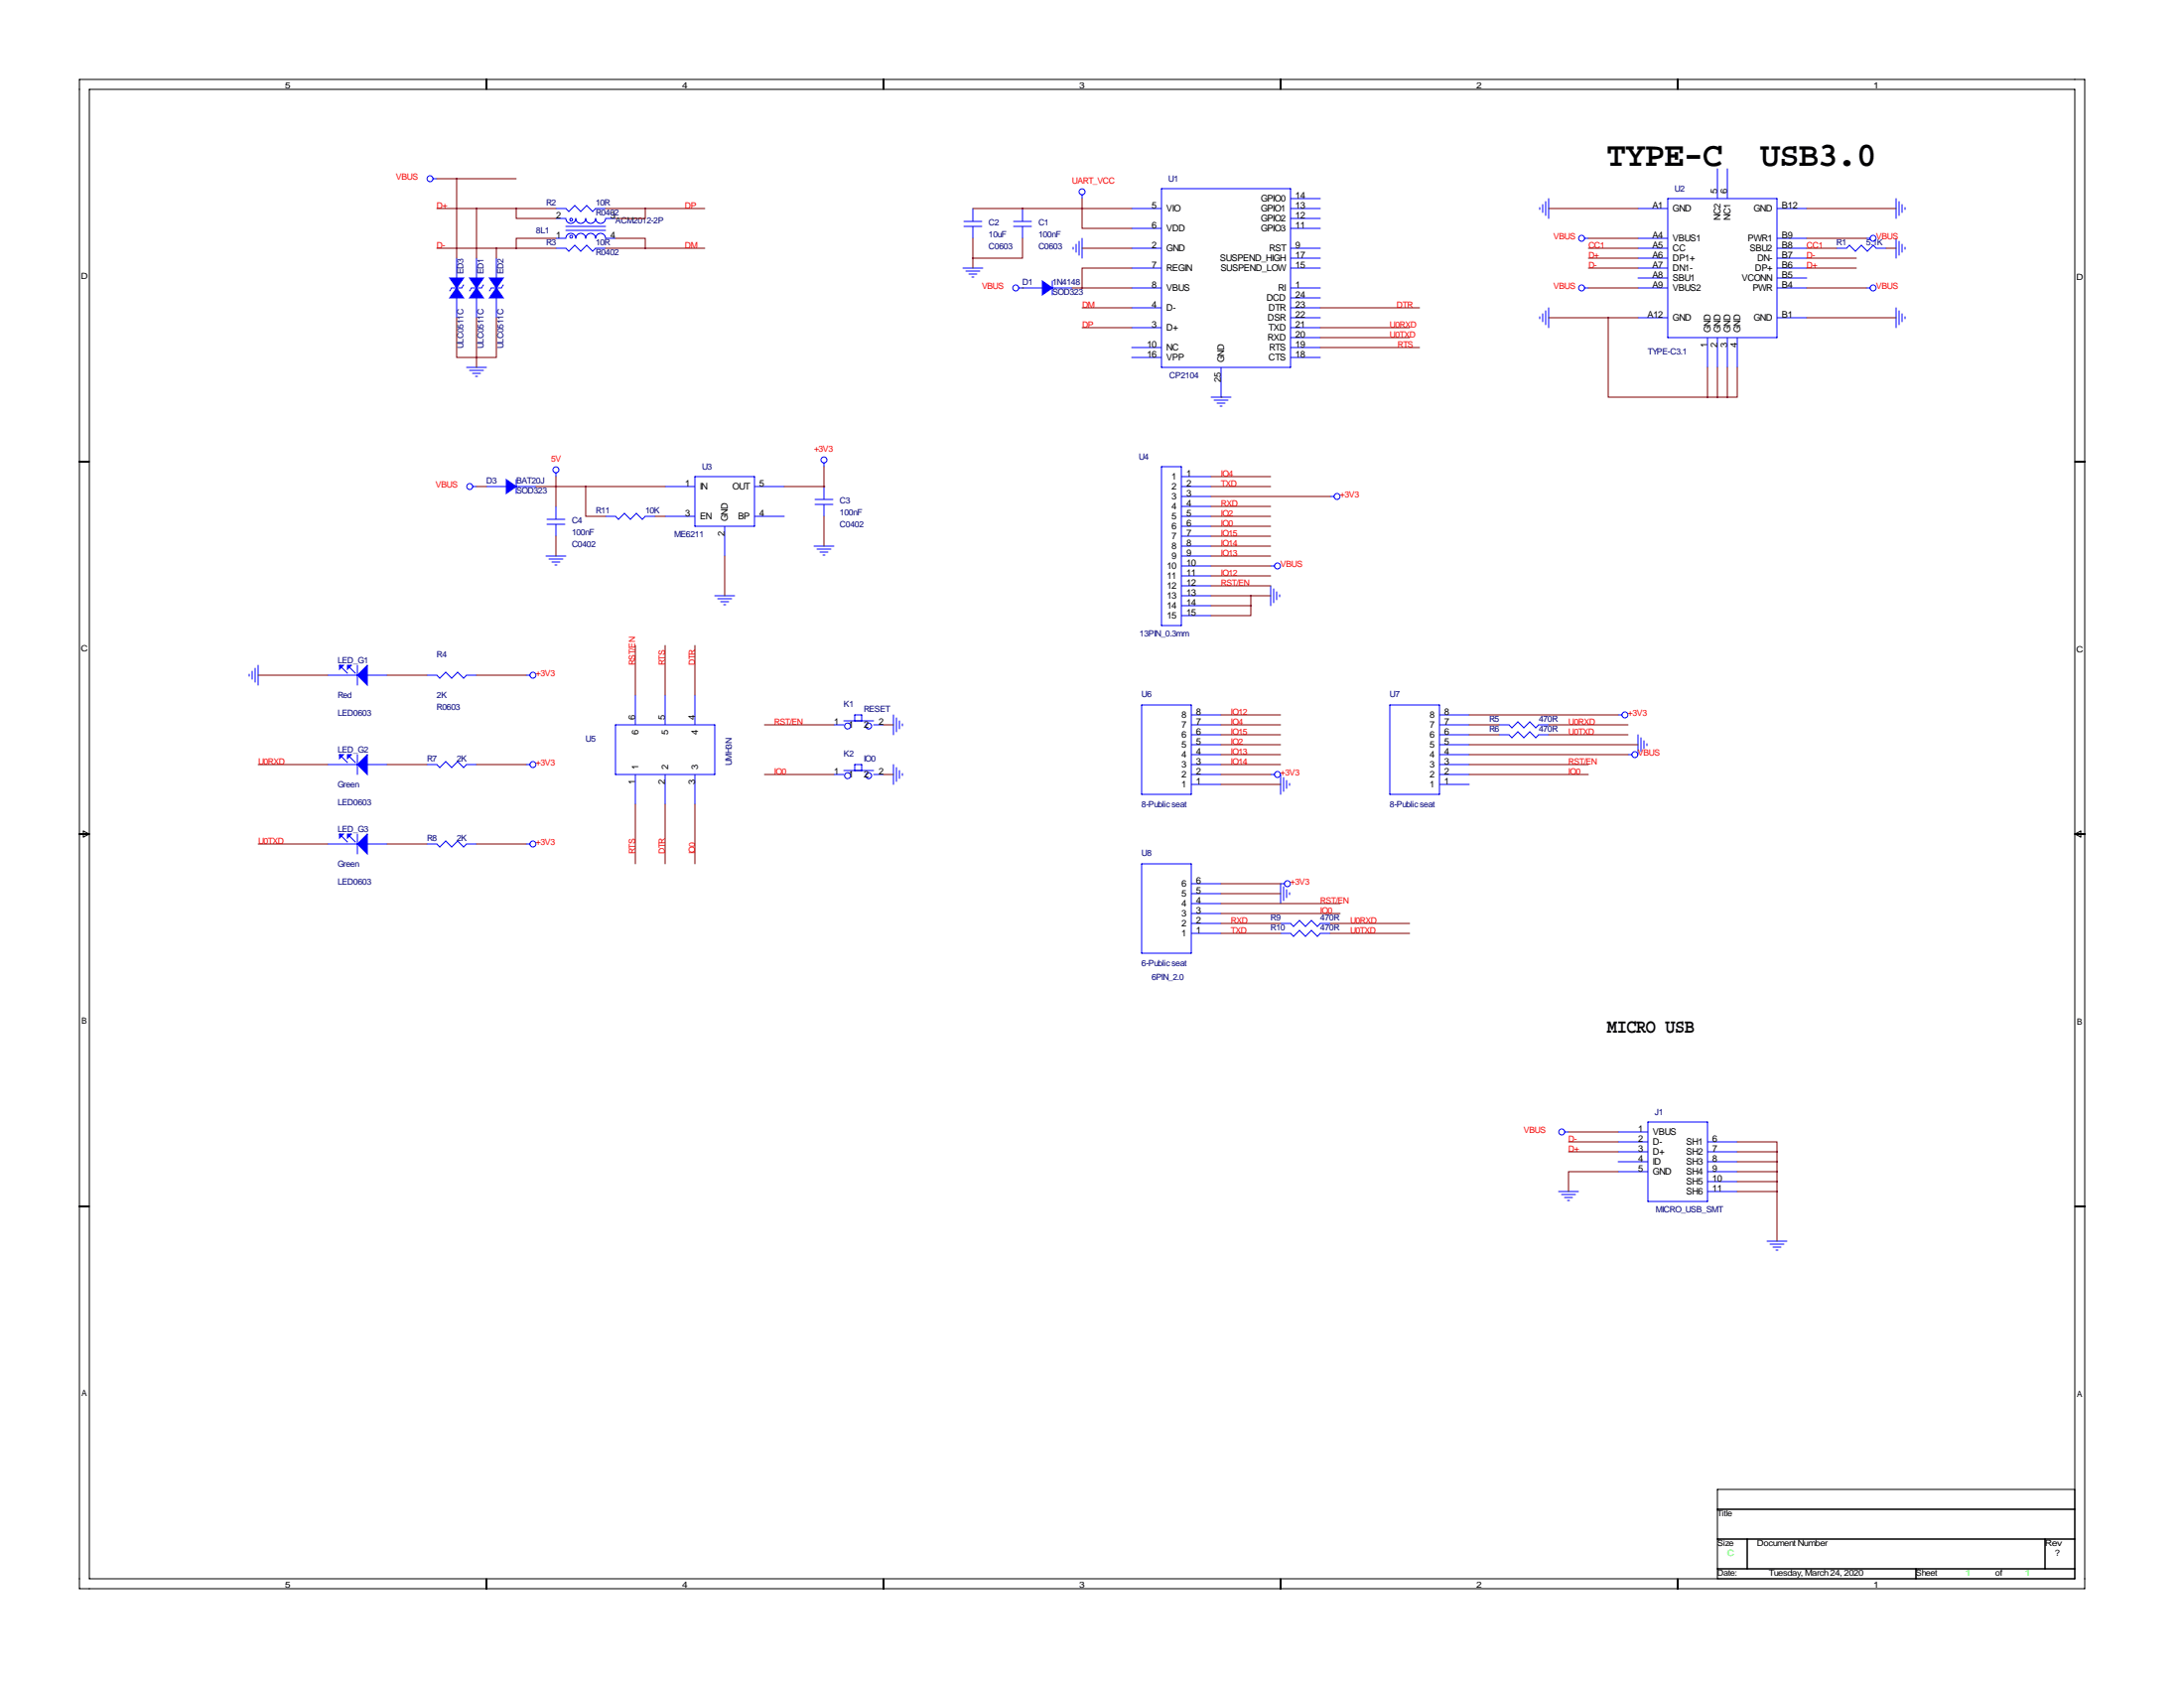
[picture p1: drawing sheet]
<svg xmlns="http://www.w3.org/2000/svg" width="559mm" height="432mm" viewBox="0 0 559 432" stroke-linecap="round" stroke-linejoin="round" font-family="sans-serif">
<g fill="none" stroke="#000" stroke-width=".25">
<path d="M20.3 20.3h513.1v386.1h-513.1zM22.9 22.9h508v381h-508zM124.5 20.3v2.6M226.1 20.3v2.6M327.7 20.3v2.6M429.3 20.3v2.6M20.3 118.1h2.6M530.9 118.1h2.5M20.3 213.4h2.6M21.3 212.6l1.6 .8-1.6 .7zM530.9 213.4h2.5M530.9 213.4l1.5-.8v1.5z"/>
<path d="M20.3 308.6h2.6M530.9 308.6h2.5M439.4 386.1h91.5M439.4 393.7h91.5M447 393.7v7.6M523.2 393.7v7.6M530.9 381h-91.5v22.9M124.5 403.9v2.5M226.1 403.9v2.5M327.7 403.9v2.5M429.3 403.9v2.5M439.4 401.3h91.5"/>
<path d="M490.2 401.3v2.6"/>
</g>
<g fill="none" stroke="#00f" stroke-width=".25">
<path d="M110.7 45.7h1.1M142.2 55.9h2.6a1.27 1.27 0 0 0 1.2 1.2 1.27 1.27 0 0 0 1.3-1.2 1.27 1.27 0 0 0 1.3 1.3 1.27 1.27 0 0 0 1.3-1.3 1.27 1.27 0 0 0 1.2 1.3 1.27 1.27 0 0 0 1.3-1.3 1.27 1.27 0 0 0 1.3 1.2 1.27 1.27 0 0 0 1.2-1.2h2.6M142.2 53.3h2.6l.7 .8 1.6-1.5 1.5 1.5 1.5-1.5 1.5 1.5 .8-.8h2.5M144.8 57.9h10.1M144.8 58.9h10.1M246.6 57.9h4.6M246.6 56.6h4.6M248.9 53.3v3.3M248.9 57.9v3.1M259.3 57.9h4.6M259.3 56.6h4.6M261.6 53.3v3.3"/>
<path d="M261.6 57.9v3.1M276.9 49.8v1M289.6 53.3h7.6M289.6 58.4h7.6M297.2 48.3h33v45.7h-33zM330.2 55.9h7.6M330.2 50.8h7.6M330.2 53.3h7.6M330.2 58.4h7.6M394 53.1v.5M394.7 52.3v2.1M395.5 51.6v3.5"/>
<path d="M396.2 50.8v5.1M419.1 53.3h7.6M426.7 50.8h28v35.6h-28zM439.4 43.2v7.6M442 43.2v7.6M454.7 53.3h7.6M485.1 50.8v5.1M485.9 51.6v3.5M486.7 52.3v2.1M487.4 53.1v.5M116.8 66v5.1M116.8 76.2v5.1"/>
<path d="M118.6 72.9l-.5 .8h-2.5l-.5 .7M121.9 66v5.1M121.9 76.2v5.1M123.7 72.9l-.5 .8h-2.6l-.5 .7M127 66v5.1M127 76.2v5.1M128.8 72.9l-.5 .8h-2.6l-.5 .7M142.2 61h2.6a1.27 1.27 0 0 1 1.2-1.3 1.27 1.27 0 0 1 1.3 1.3 1.27 1.27 0 0 1 1.3-1.3 1.27 1.27 0 0 1 1.3 1.3 1.27 1.27 0 0 1 1.2-1.3 1.27 1.27 0 0 1 1.3 1.3 1.27 1.27 0 0 1 1.3-1.3 1.27 1.27 0 0 1 1.2 1.3h2.6M142.2 63.5h2.6l.7 .8 1.6-1.6 1.5 1.6 1.5-1.6 1.5 1.6 .8-.8h2.5M246.4 68.6h5.1M247.1 69.3h3.6M247.9 70.1h2"/>
<path d="M248.7 70.9h.5M260.6 73.7h6.1M269.2 73.7h5.1M269.2 71.9v3.5M274.6 63.2v.6M275.3 62.5v2M276.1 61.7v3.6M276.9 61v5M289.6 73.7h7.6M289.6 63.5h7.6M289.6 68.6h7.6M289.6 78.7h7.6"/>
<path d="M330.2 73.7h7.6M330.2 63.5h7.6M330.2 66h7.6M330.2 68.6h7.6M330.2 78.7h7.6M330.2 76.2h7.6M395.5 79.5v3.6M396.2 78.7v5.1M405.4 61h1M405.4 73.7h1M419.1 61h7.6M419.1 73.7h7.6"/>
<path d="M419.1 63.5h7.6M419.1 66h7.6M419.1 68.6h7.6M419.1 71.1h7.6M454.7 61h7.6M454.7 73.7h7.6M454.7 63.5h7.6M454.7 66h7.6M454.7 68.6h7.6M454.7 71.1h7.6M469.9 63.5h2.5l.8-.8 1.5 1.6 1.5-1.6 1.6 1.6 1.5-1.6 .8 .8h2.5M477.5 61h1"/>
<path d="M477.5 73.7h1M485.1 61v5M485.1 78.7v5.1M485.9 61.7v3.6M485.9 79.5v3.6M486.7 62.5v2M487.4 63.2v.6M119.4 94h5.1M120.1 94.7h3.6M120.9 95.5h2M121.7 96.3h.5M289.6 83.8h7.6"/>
<path d="M289.6 91.4h7.6M289.6 88.9h7.6M312.4 94v7.6M330.2 86.4h7.6M330.2 81.3h7.6M330.2 83.8h7.6M330.2 91.4h7.6M330.2 88.9h7.6M394 81v.5M394.7 80.3v2M419.1 81.3h7.6M436.9 86.4v7.6"/>
<path d="M439.4 86.4v7.6M442 86.4v7.6M444.5 86.4v7.6M454.7 81.3h7.6M486.7 80.3v2M487.4 81v.5M210.8 118.4v1M297.2 119.4h5.1v40.6h-5.1zM309.9 101.6h5.1M310.6 102.4h3.6M311.4 103.1h2M312.2 103.9h.5"/>
<path d="M120.9 124.5h1M124.5 124.5h5M132.1 122.7v3.5M132.1 124.5h5.1M140 132.8h4.5M140 134.1h4.5M142.2 120.9v1M142.2 129.5v3.3M142.2 134.1v3.1M154.9 132.1h2.6l.7 .7 1.6-1.5 1.5 1.5 1.5-1.5 1.5 1.5 .8-.7h2.5M170.2 132.1h7.6M170.2 124.5h7.6"/>
<path d="M177.8 121.9h15.2v12.7h-15.2zM185.4 134.6v7.6M193 132.1h7.7M193 124.5h7.7M208.3 139.7h5.1M208.5 127.8h4.6M208.5 129h4.6M210.8 124.5v3.3M210.8 129v3.1M302.3 132.1h7.6M302.3 124.5h7.6M302.3 121.9h7.6"/>
<path d="M302.3 134.6h7.6M302.3 127h7.6M302.3 129.5h7.6M302.3 137.2h7.6M302.3 139.7h7.6M340.4 127h1M139.7 142.2h5.1M140.5 143h3.5M141.2 143.8h2.1M142 144.5h.5M182.9 152.4h5.1M183.6 153.2h3.6"/>
<path d="M184.4 153.9h2M185.2 154.7h.5M209 140.5h3.6M209.8 141.2h2M210.6 142h.5M302.3 142.2h7.6M302.3 144.8h7.6M302.3 147.3h7.6M302.3 149.9h7.6M302.3 152.4h7.6M302.3 154.9h7.6M302.3 157.5h7.6"/>
<path d="M325.1 144.8h1M325.1 149.9v5M325.9 150.6v3.6M326.6 151.4v2M327.4 152.1v.6M63.8 172.5v.5M64.5 171.7v2M65.3 170.9v3.6M66 170.2v5.1M83.8 172.7h7.6M87.4 170.7l1.5 1.5M89.4 170.7l1.5 1.5"/>
<path d="M91.4 170.2v5.1M94 172.7h5.1M109.2 172.7h2.6l.7 .8 1.5-1.5 1.6 1.5 1.5-1.5 1.5 1.5 .8-.8h2.5M134.6 172.7h1M162.6 177.8v7.6M170.2 177.8v7.6M177.8 177.8v7.6M83.8 195.6h7.6M87.4 193.5l1.5 1.6M89.4 193.5l1.5 1.6M91.4 193v5.1M94 195.6h5.1"/>
<path d="M109.2 195.6h2.6l.7 .7 1.5-1.5 1.6 1.5 1.5-1.5 1.5 1.5 .8-.7h2.5M134.6 195.6h1M157.5 185.4h25.4v12.7h-25.4zM162.6 198.1v7.6M170.2 198.1v7.6M177.8 198.1v7.6M213.4 198.1h2.5M213.4 185.4h2.5M215.9 184.4h7.6M215.9 197.1h7.6M218.7 197.1v-1.5h1.8v1.5M218.7 184.4v-1.5h1.8v1.5"/>
<path d="M223.5 198.1h2.6M223.5 185.4h2.6M228.6 182.9v5.1M228.6 195.6v5.1M229.4 183.6v3.6M229.4 196.3v3.6M230.1 184.4v2M230.1 197.1v2M230.9 185.2v.5M230.9 197.9v.5M292.1 180.3h12.7v22.9h-12.7zM304.8 198.1h7.6"/>
<path d="M304.8 195.6h7.6M304.8 193h7.6M304.8 190.5h7.6M304.8 188h7.6M304.8 185.4h7.6M304.8 182.9h7.6M325.1 198.1h1M327.7 198.1v5.1M328.4 198.9v3.5M329.2 199.6v2.1M355.6 180.3h12.7v22.9h-12.7zM368.3 198.1h7.6"/>
<path d="M368.3 195.6h7.6M368.3 193h7.6M368.3 190.5h7.6M368.3 188h7.6M368.3 185.4h7.6M368.3 182.9h7.6M383.5 188h2.6l.7 .7 1.6-1.5 1.5 1.5 1.5-1.5 1.5 1.5 .8-.7h2.5M383.5 185.4h2.6l.7 .8 1.6-1.5 1.5 1.5 1.5-1.5 1.5 1.5 .8-.8h2.5M414 182.9h1M416.6 193h1M419.1 188v5M419.9 188.7v3.6"/>
<path d="M420.6 189.5v2M421.4 190.2v.6M83.8 215.9h7.6M87.4 213.9l1.5 1.5M89.4 213.9l1.5 1.5M91.4 213.4v5M94 215.9h5.1M109.2 215.9h2.6l.7 .8 1.5-1.6 1.6 1.6 1.5-1.6 1.5 1.6 .8-.8h2.5M134.6 215.9h1M304.8 200.7h7.6M329.9 200.4v.5M368.3 200.7h7.6"/>
<path d="M292.1 221h12.7v22.8h-12.7zM304.8 238.8h7.6M304.8 236.2h7.6M304.8 233.7h7.6M304.8 231.1h7.6M304.8 228.6h7.6M304.8 226.1h7.6M327.7 238.8h2.5l.8 .7 1.5-1.5 1.5 1.5 1.5-1.5 1.6 1.5 .7-.7h2.6M327.7 236.2h2.5l.8 .8 1.5-1.5 1.5 1.5 1.5-1.5 1.6 1.5 .7-.8h2.6M328.4 226.8v3.6M328.7 226.1h-1v5M329.2 227.6v2"/>
<path d="M329.9 228.3v.6M400.3 289.6h1M414 289.6h7.6M414 292.1h7.6M414 294.6h7.6M414 297.2h7.6M414 299.7h7.6M421.6 287h15.3v20.3h-15.3zM436.9 292.1h7.6M436.9 294.6h7.6M436.9 297.2h7.6M436.9 299.7h7.6"/>
<path d="M398.8 304.8h5.1M399.5 305.6h3.6M400.3 306.3h2M401.1 307.1h.5M436.9 302.3h7.6M436.9 304.8h7.6M452.1 317.5h5.1M452.9 318.3h3.5M453.6 319h2.1M454.4 319.8h.5"/>
<circle cx="110" cy="45.7" r=".76"/>
<circle cx="146.2" cy="56.2" r=".36"/>
<circle cx="276.9" cy="49.1" r=".76"/>
<circle cx="146.2" cy="60.6" r=".36"/>
<circle cx="259.9" cy="73.7" r=".76"/>
<circle cx="404.7" cy="73.7" r=".76"/>
<circle cx="404.7" cy="61" r=".76"/>
<circle cx="479.2" cy="73.7" r=".76"/>
<circle cx="479.2" cy="61" r=".76"/>
<circle cx="210.8" cy="117.7" r=".76"/>
<circle cx="120.2" cy="124.5" r=".76"/>
<circle cx="142.2" cy="120.2" r=".76"/>
<circle cx="342.1" cy="127" r=".76"/>
<circle cx="326.8" cy="144.8" r=".76"/>
<circle cx="136.3" cy="172.7" r=".76"/>
<circle cx="136.3" cy="195.6" r=".76"/>
<circle cx="216.9" cy="185.7" r=".76"/>
<circle cx="216.9" cy="198.4" r=".76"/>
<circle cx="222.3" cy="198.4" r=".76"/>
<circle cx="222.3" cy="185.7" r=".76"/>
<circle cx="326.8" cy="198.1" r=".76"/>
<circle cx="415.7" cy="182.9" r=".76"/>
<circle cx="418.3" cy="193" r=".76"/>
<circle cx="136.3" cy="215.9" r=".76"/>
<circle cx="329.4" cy="226.1" r=".76"/>
<circle cx="399.6" cy="289.6" r=".76"/>
</g>
<g fill="#00f" stroke="#00f" stroke-width=".25">
<path d="M115.1 71.1h3.5l-1.8 2.6z"/>
<path d="M116.8 73.7l1.8 2.5h-3.5z"/>
<path d="M125.2 71.1h3.6l-1.8 2.6z"/>
<path d="M127 73.7l1.8 2.5h-3.6z"/>
<path d="M266.7 71.9l2.5 1.8-2.5 1.7z"/>
<path d="M94 213.4v5l-2.6-2.5z"/>
<path d="M88.9 213.4h1l-1 1z"/>
<path d="M86.9 213.4h1l-1 1z"/>
<path d="M120.1 71.1h3.6l-1.8 2.6z"/>
<path d="M121.9 73.7l1.8 2.5h-3.6z"/>
<path d="M94 193v5.1l-2.6-2.5z"/>
<path d="M88.9 193h1l-1 1.1z"/>
<path d="M86.9 193h1l-1 1.1z"/>
<path d="M129.5 122.7l2.6 1.8-2.6 1.7z"/>
<path d="M91.4 172.7l2.6-2.5v5.1z"/>
<path d="M88.9 170.2h1l-1 1z"/>
<path d="M86.9 170.2h1l-1 1z"/>
</g>
<g fill="none" stroke="#800000" stroke-width=".25">
<path d="M111.8 53.3h30.4M111.8 45.7h20.3M116.8 45.7v20.3M121.9 53.3v12.7M132.1 53.3v2.6h10.1M154.9 53.3h25.4M165.1 53.3v2.6h-7.6M248.9 53.3h40.7M261.6 53.3h.1M276.9 53.3h.1M276.9 53.3v5.1h12.7M276.9 50.8v2.5"/>
<path d="M396.2 53.3h22.9M462.3 53.3h22.8M111.8 63.5h30.4M127 63.5v2.5M142.2 61h-10.1v2.5M154.9 63.5h25.4M157.5 61h7.6v2.5M248.9 61v7.6M261.6 61v5h-12.7M261.6 73.7h.1M274.3 73.7h15.3M276.9 78.7h12.7"/>
<path d="M276.9 63.5h12.7M289.6 68.6h-12.7v5.1M337.8 78.7h25.4M406.4 63.5h12.7M406.4 73.7h12.7M406.4 66h12.7M406.4 68.6h12.7M406.4 61h12.7M462.3 63.5h7.6M462.3 73.7h15.2M462.3 66h12.7M462.3 68.6h12.7"/>
<path d="M462.3 61h15.2M482.6 63.5h2.5M116.8 81.3v10.1h5.1M121.9 91.4h.1M121.9 81.3v12.7M127 81.3v10.1h-5.1M276.9 83.8h12.7M337.8 88.9h25.4M337.8 83.8h22.9M337.8 86.4h22.9M396.2 81.3h22.9M411.5 81.3v20.3h25.4"/>
<path d="M436.9 94v7.6M439.4 94v7.6M442 94v7.6M444.5 94v7.6h-2.5M462.3 81.3h22.8M210.8 119.4v5.1M312.4 101.6h.1M436.9 101.6h5.1M121.9 124.5h2.6M137.2 124.5h33M142.2 124.5h.1M142.2 121.9v7.6"/>
<path d="M142.2 137.2v5M149.9 124.5v7.6h5M167.6 132.1h2.6M200.7 124.5h10.1M210.8 124.5h.1M210.8 132.1v7.6M309.9 132.1h15.2M309.9 124.5h15.2M309.9 139.7h15.2M309.9 137.2h15.2M309.9 121.9h15.2M309.9 134.6h15.2"/>
<path d="M309.9 129.5h15.2M309.9 127h30.5M185.4 142.2v10.2M309.9 142.2h15.2M309.9 147.3h15.2M309.9 149.9h15.2M309.9 152.4h15.2M309.9 154.9h10.1M309.9 144.8h15.2M320 154.9v2.6h-10.1M320 152.4v2.5M66 172.7h17.8"/>
<path d="M99.1 172.7h10.1M121.9 172.7h12.7M162.6 165.1v12.7M170.2 165.1v12.7M177.8 165.1v12.7M66 195.6h17.8M99.1 195.6h10.1M121.9 195.6h12.7M195.6 185.4h17.8M195.6 198.1h17.8M226.1 185.4h2.5M226.1 198.1h2.5"/>
<path d="M312.4 185.4h15.3M312.4 188h15.3M312.4 195.6h15.3M312.4 193h15.3M312.4 182.9h15.3M312.4 190.5h15.3M312.4 198.1h12.7M375.9 185.4h7.6M375.9 188h7.6M375.9 195.6h30.5M375.9 193h40.7M375.9 182.9h38.1"/>
<path d="M375.9 190.5h43.2M375.9 198.1h30.5M396.2 185.4h20.4M396.2 188h20.4M66 215.9h17.8M99.1 215.9h10.1M121.9 215.9h12.7M162.6 205.7v15.3M170.2 205.7v15.3M177.8 205.7v15.3M312.4 200.7h15.3M312.4 231.1h30.5"/>
<path d="M312.4 233.7h30.5M312.4 236.2h15.3M312.4 238.8h15.3M312.4 228.6h15.3M312.4 226.1h15.3M340.4 236.2h20.3M340.4 238.8h20.3M401.3 294.6h12.7M401.3 292.1h12.7M401.3 289.6h12.7M414 299.7h-12.7v5.1M444.5 292.1h10.2v2.5"/>
<path d="M444.5 294.6h10.2M444.5 297.2h10.2M444.5 299.7h10.2M454.7 294.6v22.9M444.5 302.3h10.2M444.5 304.8h10.2"/>
</g>
<path d="M149.8 124.5a.05 .05 0 0 0 .1 0 .05 .05 0 0 0-.1 0zM142.2 124.5a.05 .05 0 0 0 .1 0 .05 .05 0 0 0-.1 0zM276.8 73.7a.05 .05 0 0 0 .1 0 .05 .05 0 0 0-.1 0zM276.8 53.3a.05 .05 0 0 0 .1 0 .05 .05 0 0 0-.1 0zM320 154.9a.05 .05 0 0 0 .1 0 .05 .05 0 0 0-.1 0zM320 152.4a.05 .05 0 0 0 .1 0 .05 .05 0 0 0-.1 0zM441.9 101.6a.05 .05 0 0 0 .1 0 .05 .05 0 0 0-.1 0zM454.6 294.6a.05 .05 0 0 0 .1 0 .05 .05 0 0 0-.1 0zM454.6 297.2a.05 .05 0 0 0 .1 0 .05 .05 0 0 0-.1 0zM454.6 304.8a.05 .05 0 0 0 .1 0 .05 .05 0 0 0-.1 0zM454.6 299.7a.05 .05 0 0 0 .1 0 .05 .05 0 0 0-.1 0zM454.6 302.3a.05 .05 0 0 0 .1 0 .05 .05 0 0 0-.1 0zM116.8 45.7a.05 .05 0 0 0 .1 0 .05 .05 0 0 0-.1 0zM142.2 124.5a.05 .05 0 0 0 .1 0 .05 .05 0 0 0-.1 0zM276.8 53.3a.05 .05 0 0 0 .1 0 .05 .05 0 0 0-.1 0z" fill="#800000" stroke="#800000" stroke-width=".51"/>
<g font-size="8.8">
<text x="411" y="42.4">TYPE-C</text>
<text x="450.4" y="42.4">USB3.0</text>
</g>
<text font-size="5" x="411.2" y="264.2">MICRO USB</text>
<g font-size="2.4">
<text x="294.7" y="53.3">5</text>
<text x="322.6" y="51.6">GPIO0</text>
<text x="331.5" y="50.8">14</text>
<text x="331.5" y="53.3">13</text>
<text x="422.8" y="53.3">A1</text>
<text x="439.4" y="49.5" transform="rotate(-90 439.4 49.5)">5</text>
<text x="442" y="49.5" transform="rotate(-90 442 49.5)">6</text>
<text x="455.9" y="53.3">B12</text>
<text x="142.3" y="55.9">2</text>
<text x="156.2" y="55.9">3</text>
<text x="294.7" y="58.4">6</text>
<text x="298.4" y="54.1">VIO</text>
<text x="298.4" y="59.2">VDD</text>
<text x="322.6" y="54.1">GPIO1</text>
<text x="322.6" y="56.7">GPIO2</text>
<text x="322.6" y="59.2">GPIO3</text>
<text x="331.5" y="55.9">12</text>
<text x="331.5" y="58.4">11</text>
<text x="428" y="54.1">GND</text>
<text x="440.2" y="56.4" transform="rotate(-90 440.2 56.4)">NC2</text>
<text x="442.8" y="56.4" transform="rotate(-90 442.8 56.4)">NC1</text>
<text x="448.7" y="54.1">GND</text>
<text x="142.3" y="61">1</text>
<text x="156.2" y="61">4</text>
<text x="294.7" y="63.5">2</text>
<text x="298.4" y="64.3">GND</text>
<text x="324.8" y="64.3">RST</text>
<text x="331.5" y="63.5">9</text>
<text x="422.8" y="61">A4</text>
<text x="422.8" y="63.5">A5</text>
<text x="428" y="61.8">VBUS1</text>
<text x="428" y="64.3">CC</text>
<text x="447.2" y="61.8">PWR1</text>
<text x="447.7" y="64.3">SBU2</text>
<text x="455.9" y="63.5">B8</text>
<text x="455.9" y="61">B9</text>
<text x="294.7" y="68.6">7</text>
<text x="298.4" y="69.4">REGIN</text>
<text x="312.1" y="66.8">SUSPEND_HIGH</text>
<text x="312.3" y="69.4">SUSPEND_LOW</text>
<text x="331.5" y="66">17</text>
<text x="331.5" y="68.6">15</text>
<text x="422.8" y="66">A6</text>
<text x="422.8" y="68.6">A7</text>
<text x="422.8" y="71.1">A8</text>
<text x="428" y="66.8">DP1+</text>
<text x="428" y="69.4">DN1-</text>
<text x="428" y="71.9">SBU1</text>
<text x="445.7" y="71.9">VCONN</text>
<text x="449.1" y="69.4">DP+</text>
<text x="449.6" y="66.8">DN-</text>
<text x="455.9" y="71.1">B5</text>
<text x="455.9" y="68.6">B6</text>
<text x="455.9" y="66">B7</text>
<text x="294.7" y="73.7">8</text>
<text x="298.4" y="74.5">VBUS</text>
<text x="324.1" y="77">DCD</text>
<text x="327.1" y="74.5">RI</text>
<text x="331.5" y="73.7">1</text>
<text x="331.5" y="76.2">24</text>
<text x="422.8" y="73.7">A9</text>
<text x="428" y="74.5">VBUS2</text>
<text x="448.4" y="74.5">PWR</text>
<text x="455.9" y="73.7">B4</text>
<text x="294.7" y="78.7">4</text>
<text x="294.7" y="83.8">3</text>
<text x="298.4" y="79.5">D-</text>
<text x="324.4" y="82.1">DSR</text>
<text x="324.6" y="79.5">DTR</text>
<text x="331.5" y="78.7">23</text>
<text x="331.5" y="81.3">22</text>
<text x="331.5" y="83.8">21</text>
<text x="421.5" y="81.3">A12</text>
<text x="428" y="82.1">GND</text>
<text x="448.7" y="82.1">GND</text>
<text x="455.9" y="81.3">B1</text>
<text x="293.5" y="88.9">10</text>
<text x="298.4" y="84.6">D+</text>
<text x="298.4" y="89.7">NC</text>
<text x="324.4" y="87.2">RXD</text>
<text x="324.6" y="84.6">TXD</text>
<text x="324.8" y="89.7">RTS</text>
<text x="331.5" y="86.4">20</text>
<text x="331.5" y="88.9">19</text>
<text x="436.9" y="88.8" transform="rotate(-90 436.9 88.8)">1</text>
<text x="437.7" y="85.1" transform="rotate(-90 437.7 85.1)">GND</text>
<text x="439.4" y="88.8" transform="rotate(-90 439.4 88.8)">2</text>
<text x="440.2" y="85.1" transform="rotate(-90 440.2 85.1)">GND</text>
<text x="442" y="88.8" transform="rotate(-90 442 88.8)">3</text>
<text x="442.8" y="85.1" transform="rotate(-90 442.8 85.1)">GND</text>
<text x="444.5" y="88.8" transform="rotate(-90 444.5 88.8)">4</text>
<text x="445.3" y="85.1" transform="rotate(-90 445.3 85.1)">GND</text>
<text x="293.5" y="91.4">16</text>
<text x="298.4" y="92.2">VPP</text>
<text x="313.2" y="92.7" transform="rotate(-90 313.2 92.7)">GND</text>
<text x="324.6" y="92.2">CTS</text>
<text x="331.5" y="91.4">18</text>
<text x="312.4" y="97.7" transform="rotate(-90 312.4 97.7)">25</text>
<text x="175.3" y="124.5">1</text>
<text x="179.1" y="125.3">IN</text>
<text x="187.5" y="125.3">OUT</text>
<text x="194.3" y="124.5">5</text>
<text x="299.8" y="122.7">1</text>
<text x="299.8" y="125.3">2</text>
<text x="303.5" y="121.9">1</text>
<text x="303.5" y="124.5">2</text>
<text x="299.8" y="127.8">3</text>
<text x="299.8" y="130.3">4</text>
<text x="303.5" y="127">3</text>
<text x="303.5" y="129.5">4</text>
<text x="175.3" y="132.1">3</text>
<text x="179.1" y="132.9">EN</text>
<text x="185.4" y="137.1" transform="rotate(-90 185.4 137.1)">2</text>
<text x="186.2" y="133.4" transform="rotate(-90 186.2 133.4)">GND</text>
<text x="188.8" y="132.9">BP</text>
<text x="194.3" y="132.1">4</text>
<text x="299.8" y="132.9">5</text>
<text x="299.8" y="135.4">6</text>
<text x="299.8" y="138">7</text>
<text x="303.5" y="132.1">5</text>
<text x="303.5" y="134.6">6</text>
<text x="303.5" y="137.2">7</text>
<text x="299.8" y="140.5">8</text>
<text x="299.8" y="143">9</text>
<text x="303.5" y="139.7">8</text>
<text x="303.5" y="142.2">9</text>
<text x="298.6" y="145.6">10</text>
<text x="298.6" y="148.1">11</text>
<text x="303.5" y="144.8">10</text>
<text x="303.5" y="147.3">11</text>
<text x="303.5" y="149.9">12</text>
<text x="298.6" y="150.7">12</text>
<text x="298.6" y="153.2">13</text>
<text x="298.6" y="155.7">14</text>
<text x="303.5" y="152.4">13</text>
<text x="303.5" y="154.9">14</text>
<text x="298.6" y="158.3">15</text>
<text x="303.5" y="157.5">15</text>
<text x="162.6" y="184.1" transform="rotate(-90 162.6 184.1)">6</text>
<text x="170.2" y="184.1" transform="rotate(-90 170.2 184.1)">5</text>
<text x="177.8" y="184.1" transform="rotate(-90 177.8 184.1)">4</text>
<text x="213.4" y="185.4">1</text>
<text x="224.8" y="185.4">2</text>
<text x="302.3" y="183.7">8</text>
<text x="306.1" y="185.4">7</text>
<text x="306.1" y="182.9">8</text>
<text x="365.8" y="183.7">8</text>
<text x="369.6" y="185.4">7</text>
<text x="369.6" y="182.9">8</text>
<text x="163.4" y="187.9" transform="rotate(-90 163.4 187.9)">6</text>
<text x="171" y="187.9" transform="rotate(-90 171 187.9)">5</text>
<text x="178.6" y="187.9" transform="rotate(-90 178.6 187.9)">4</text>
<text x="217.2" y="186.2">1</text>
<text x="221" y="186.2">2</text>
<text x="302.3" y="191.3">5</text>
<text x="302.3" y="188.8">6</text>
<text x="302.3" y="186.2">7</text>
<text x="306.1" y="190.5">5</text>
<text x="306.1" y="188">6</text>
<text x="365.8" y="191.3">5</text>
<text x="365.8" y="188.8">6</text>
<text x="365.8" y="186.2">7</text>
<text x="369.6" y="190.5">5</text>
<text x="369.6" y="188">6</text>
<text x="163.4" y="196.8" transform="rotate(-90 163.4 196.8)">1</text>
<text x="171" y="196.8" transform="rotate(-90 171 196.8)">2</text>
<text x="178.6" y="196.8" transform="rotate(-90 178.6 196.8)">3</text>
<text x="302.3" y="196.4">3</text>
<text x="302.3" y="193.8">4</text>
<text x="306.1" y="195.6">3</text>
<text x="306.1" y="193">4</text>
<text x="365.8" y="196.4">3</text>
<text x="365.8" y="193.8">4</text>
<text x="369.6" y="195.6">3</text>
<text x="369.6" y="193">4</text>
<text x="162.6" y="200.6" transform="rotate(-90 162.6 200.6)">1</text>
<text x="170.2" y="200.6" transform="rotate(-90 170.2 200.6)">2</text>
<text x="177.8" y="200.6" transform="rotate(-90 177.8 200.6)">3</text>
<text x="213.4" y="198.1">1</text>
<text x="217.2" y="198.9">1</text>
<text x="221" y="198.9">2</text>
<text x="224.8" y="198.1">2</text>
<text x="302.3" y="201.5">1</text>
<text x="302.3" y="198.9">2</text>
<text x="306.1" y="200.7">1</text>
<text x="306.1" y="198.1">2</text>
<text x="365.8" y="201.5">1</text>
<text x="365.8" y="198.9">2</text>
<text x="369.6" y="200.7">1</text>
<text x="369.6" y="198.1">2</text>
<text x="302.3" y="226.9">6</text>
<text x="306.1" y="226.1">6</text>
<text x="302.3" y="231.9">4</text>
<text x="302.3" y="229.4">5</text>
<text x="306.1" y="233.7">3</text>
<text x="306.1" y="231.1">4</text>
<text x="306.1" y="228.6">5</text>
<text x="302.3" y="239.6">1</text>
<text x="302.3" y="237">2</text>
<text x="302.3" y="234.5">3</text>
<text x="306.1" y="238.8">1</text>
<text x="306.1" y="236.2">2</text>
<text x="419.2" y="289.6">1</text>
<text x="419.2" y="292.1">2</text>
<text x="422.9" y="290.4">VBUS</text>
<text x="422.9" y="292.9">D-</text>
<text x="431.4" y="292.9">SH1</text>
<text x="438.1" y="292.1">6</text>
<text x="419.2" y="294.6">3</text>
<text x="419.2" y="297.2">4</text>
<text x="419.2" y="299.7">5</text>
<text x="422.9" y="295.4">D+</text>
<text x="422.9" y="298">ID</text>
<text x="431.4" y="295.4">SH2</text>
<text x="431.4" y="298">SH3</text>
<text x="438.1" y="294.6">7</text>
<text x="438.1" y="297.2">8</text>
<text x="438.1" y="299.7">9</text>
<text x="422.9" y="300.5">GND</text>
<text x="431.4" y="300.5">SH4</text>
<text x="431.4" y="303.1">SH5</text>
<text x="431.4" y="305.6">SH6</text>
<text x="438.1" y="302.3">10</text>
<text x="438.1" y="304.8">11</text>
</g>
<g font-size="2.2">
<text x="72.9" y="22.6">5</text>
<text x="174.5" y="22.6">4</text>
<text x="276.1" y="22.6">3</text>
<text x="377.7" y="22.6">2</text>
<text x="479.3" y="22.6">1</text>
<text x="20.7" y="71.4">D</text>
<text x="531.2" y="71.6">D</text>
<text x="20.7" y="166.6">C</text>
<text x="531.2" y="166.9">C</text>
<text x="20.9" y="261.9">B</text>
<text x="531.4" y="262.1">B</text>
<text x="20.9" y="357.1">A</text>
<text x="531.4" y="357.4">A</text>
<text x="439.4" y="387.9">Title</text>
<text x="439.4" y="395.5">Size</text>
<text x="449.6" y="395.5">Document Number</text>
<text x="523.2" y="395.5">Rev</text>
<text x="525.8" y="398">?</text>
<text x="72.9" y="406.1">5</text>
<text x="174.5" y="406.1">4</text>
<text x="276.1" y="406.1">3</text>
<text x="377.7" y="406.1">2</text>
<text x="439.4" y="403.1">Date:</text>
<text x="452.6" y="403.1">Tuesday, March 24, 2020</text>
<text x="479.3" y="406.1">1</text>
<text x="490.2" y="403.1">Sheet</text>
<text x="510.5" y="403.1">of</text>
</g>
<g font-size="2.2" fill="#f00">
<text x="101.3" y="46">VBUS</text>
<text x="274.3" y="47">UART_VCC</text>
<text x="111.8" y="53.3">D+</text>
<text x="175.3" y="53.3">DP</text>
<text x="111.8" y="63.5">D-</text>
<text x="175.3" y="63.5">DM</text>
<text x="397.5" y="61.2">VBUS</text>
<text x="406.4" y="63.5">CC1</text>
<text x="462.3" y="63.5">CC1</text>
<text x="480.1" y="61.2">VBUS</text>
<text x="406.4" y="66">D+</text>
<text x="406.4" y="68.6">D-</text>
<text x="462.3" y="68.6">D+</text>
<text x="462.3" y="66">D-</text>
<text x="251.2" y="73.9">VBUS</text>
<text x="397.5" y="73.9">VBUS</text>
<text x="480.1" y="73.9">VBUS</text>
<text x="276.9" y="83.8">DP</text>
<text x="276.9" y="78.7">DM</text>
<text x="355.6" y="83.8">U0RXD</text>
<text x="357.4" y="78.7">DTR</text>
<text x="355.6" y="86.4">U0TXD</text>
<text x="357.6" y="88.9">RTS</text>
<text x="141" y="118.1">5V</text>
<text x="208.3" y="115.6">+3V3</text>
<text x="111.5" y="124.7">VBUS</text>
<text x="312.4" y="121.9">IO4</text>
<text x="312.4" y="124.5">TXD</text>
<text x="312.4" y="129.5">RXD</text>
<text x="342.9" y="127.3">+3V3</text>
<text x="312.4" y="132.1">IO2</text>
<text x="312.4" y="137.2">IO15</text>
<text x="312.4" y="134.6">IO0</text>
<text x="312.4" y="139.7">IO14</text>
<text x="312.4" y="142.2">IO13</text>
<text x="312.4" y="147.3">IO12</text>
<text x="312.4" y="149.9">RST/EN</text>
<text x="327.7" y="145">VBUS</text>
<text x="137.2" y="173">+3V3</text>
<text x="162.6" y="170.2" transform="rotate(-90 162.6 170.2)">RST/EN</text>
<text x="170.2" y="170.2" transform="rotate(-90 170.2 170.2)">RTS</text>
<text x="177.8" y="170.2" transform="rotate(-90 177.8 170.2)">DTR</text>
<text x="198.1" y="185.4">RST/EN</text>
<text x="315" y="182.9">IO12</text>
<text x="315" y="185.4">IO4</text>
<text x="401.3" y="185.4">U0RXD</text>
<text x="416.6" y="183.1">+3V3</text>
<text x="315" y="190.5">IO2</text>
<text x="315" y="188">IO15</text>
<text x="401.3" y="188">U0TXD</text>
<text x="66" y="195.6">U0RXD</text>
<text x="137.2" y="195.8">+3V3</text>
<text x="315" y="195.6">IO14</text>
<text x="315" y="193">IO13</text>
<text x="401.3" y="195.6">RST/EN</text>
<text x="419.1" y="193.3">VBUS</text>
<text x="198.1" y="198.1">IO0</text>
<text x="327.7" y="198.4">+3V3</text>
<text x="401.3" y="198.1">IO0</text>
<text x="66" y="215.9">U0TXD</text>
<text x="137.2" y="216.2">+3V3</text>
<text x="162.6" y="218.4" transform="rotate(-90 162.6 218.4)">RTS</text>
<text x="170.2" y="218.4" transform="rotate(-90 170.2 218.4)">DTR</text>
<text x="177.8" y="218.4" transform="rotate(-90 177.8 218.4)">IO0</text>
<text x="330.2" y="226.3">+3V3</text>
<text x="337.8" y="231.1">RST/EN</text>
<text x="337.8" y="233.7">IO0</text>
<text x="315" y="236.2">RXD</text>
<text x="315" y="238.8">TXD</text>
<text x="345.4" y="236.2">U0RXD</text>
<text x="345.4" y="238.8">U0TXD</text>
<text x="389.9" y="289.8">VBUS</text>
<text x="401.3" y="292.1">D-</text>
<text x="401.3" y="294.6">D+</text>
</g>
<g font-size="2.2" fill="#000080">
<text x="299" y="46.5">U1</text>
<text x="139.7" y="52.6">R2</text>
<text x="152.4" y="52.6">10R</text>
<text x="428.5" y="49">U2</text>
<text x="137.2" y="59.7">8L1</text>
<text x="152.4" y="55.1">R0402</text>
<text x="157.5" y="57.1">ACM2012-2P</text>
<text x="253" y="57.7">C2</text>
<text x="265.7" y="57.7">C1</text>
<text x="139.7" y="62.7">R3</text>
<text x="152.4" y="65.3">R0402</text>
<text x="152.4" y="62.7">10R</text>
<text x="253" y="63.8">C0603</text>
<text x="253" y="60.7">10uF</text>
<text x="265.7" y="63.8">C0603</text>
<text x="265.7" y="60.7">100nF</text>
<text x="469.9" y="62.7">R1</text>
<text x="477.5" y="62.7">5.1K</text>
<text x="118.6" y="70.1" transform="rotate(-90 118.6 70.1)">ED3</text>
<text x="123.7" y="70.1" transform="rotate(-90 123.7 70.1)">ED1</text>
<text x="128.8" y="70.1" transform="rotate(-90 128.8 70.1)">ED2</text>
<text x="261.6" y="72.9">D1</text>
<text x="269.2" y="75.4">SOD323</text>
<text x="269.2" y="72.9">1N4148</text>
<text x="118.6" y="89.2" transform="rotate(-90 118.6 89.2)">ULC0511C</text>
<text x="123.7" y="89.2" transform="rotate(-90 123.7 89.2)">ULC0511C</text>
<text x="128.8" y="89.2" transform="rotate(-90 128.8 89.2)">ULC0511C</text>
<text x="421.6" y="90.7">TYPE-C3.1</text>
<text x="299.2" y="96.8">CP2104</text>
<text x="291.3" y="117.6">U4</text>
<text x="124.5" y="123.7">D3</text>
<text x="132.1" y="123.7">BAT20J</text>
<text x="179.6" y="120.1">U3</text>
<text x="132.1" y="126.2">SOD323</text>
<text x="152.4" y="131.3">R11</text>
<text x="165.1" y="131.3">10K</text>
<text x="214.9" y="128.8">C3</text>
<text x="214.9" y="131.8">100nF</text>
<text x="146.3" y="133.9">C4</text>
<text x="146.3" y="136.9">100nF</text>
<text x="172.5" y="137.4">ME6211</text>
<text x="214.9" y="134.9">C0402</text>
<text x="146.3" y="140">C0402</text>
<text x="291.6" y="162.8">13PIN_0.3mm</text>
<text x="86.4" y="169.6">LED_G1</text>
<text x="111.8" y="168.1">R4</text>
<text x="86.4" y="178.5">Red</text>
<text x="111.8" y="178.6">2K</text>
<text x="292.1" y="178.3">U6</text>
<text x="355.6" y="178.3">U7</text>
<text x="86.4" y="183.1">LED0603</text>
<text x="111.8" y="181.6">R0603</text>
<text x="215.9" y="180.8">K1</text>
<text x="221" y="182.1">RESET</text>
<text x="381" y="184.7">R5</text>
<text x="393.7" y="184.7">470R</text>
<text x="149.9" y="189.7">U5</text>
<text x="381" y="187.2">R6</text>
<text x="393.7" y="187.2">470R</text>
<text x="86.4" y="192.5">LED_G2</text>
<text x="109.2" y="194.8">R7</text>
<text x="116.8" y="194.8">2K</text>
<text x="187.2" y="195.8" transform="rotate(-90 187.2 195.8)">UMH3N</text>
<text x="215.9" y="193.5">K2</text>
<text x="221" y="194.8">IO0</text>
<text x="86.4" y="201.4">Green</text>
<text x="86.4" y="205.9">LED0603</text>
<text x="292.1" y="206.5">8-Public seat</text>
<text x="355.6" y="206.5">8-Public seat</text>
<text x="86.4" y="212.8">LED_G3</text>
<text x="109.2" y="215.1">R8</text>
<text x="116.8" y="215.1">2K</text>
<text x="86.4" y="221.7">Green</text>
<text x="292.1" y="218.9">U8</text>
<text x="86.4" y="226.3">LED0603</text>
<text x="325.1" y="238">R10</text>
<text x="325.1" y="235.5">R9</text>
<text x="337.8" y="238">470R</text>
<text x="337.8" y="235.5">470R</text>
<text x="292.1" y="247.1">6-Public seat</text>
<text x="294.6" y="250.7">6PIN_2.0</text>
<text x="423.4" y="285.2">J1</text>
<text x="423.7" y="310.1">MICRO_USB_SMT</text>
</g>
<g font-size="2.2" fill="#0f0">
<text x="442" y="398">C</text>
<text x="502.9" y="403.1">1</text>
<text x="518.2" y="403.1">1</text>
</g>
</svg>
